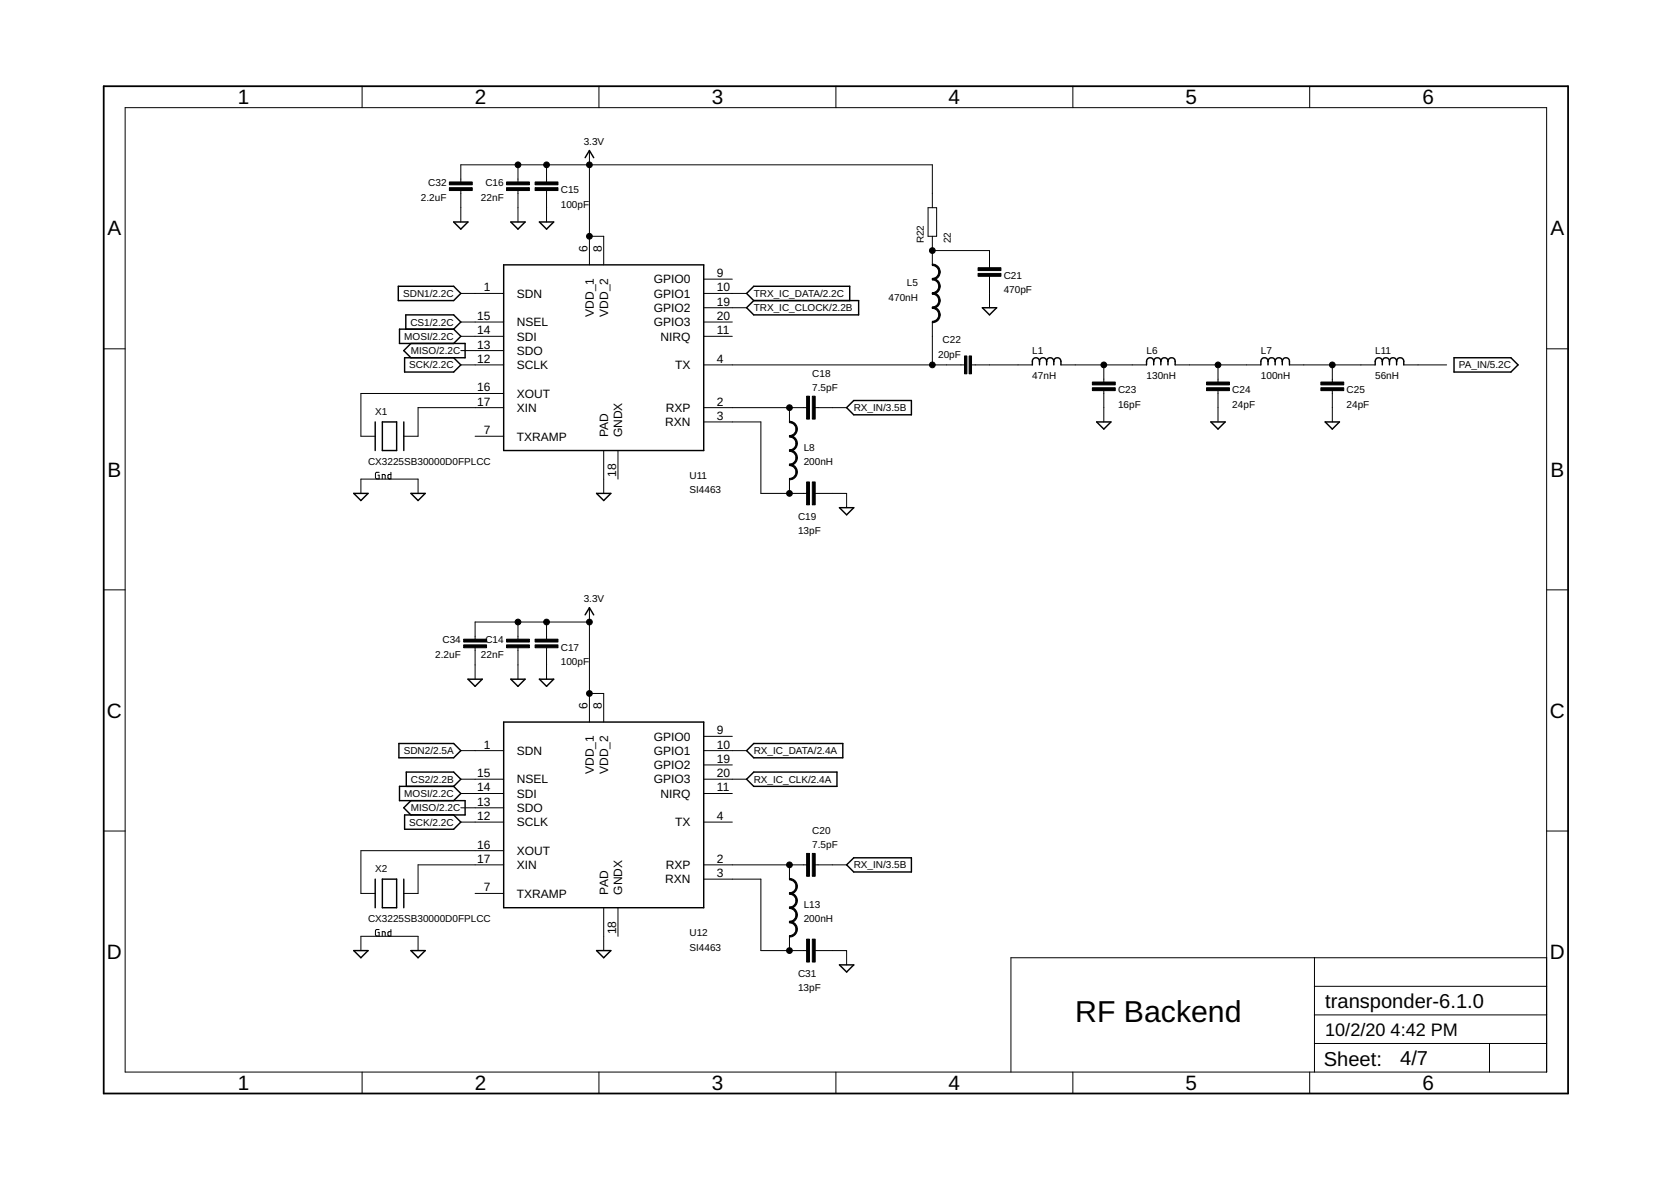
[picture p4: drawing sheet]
<svg xmlns="http://www.w3.org/2000/svg" width="297mm" height="210mm" viewBox="0 0 297 210" stroke-linecap="round" stroke-linejoin="round" font-family="sans-serif">
<g fill="none" stroke="#000" stroke-width=".25">
<path d="M80.6 39.5h2.6l-1.3 1.2zM90.8 39.5h2.5l-1.2 1.2zM95.9 39.5h2.5l-1.2 1.2zM104 28l.8-1.2 .7 1.2M70.8 50.9h9.8l1.3 1.3-1.3 1.2h-9.8zM72.1 58.5v-2.5h8.5l1.3 1.2-1.3 1.3M80.6 58.5h-9.6v2.5h11.7v2.6h-10.8v2.5h8.7l1.3-1.2-1.3-1.3M80.6 58.5l1.3 1.3-1.3 1.2M89.5 47.1h35.6v33h-35.6zM134 53.4h18.6v2.6h-18.6l-1.3-1.3zM134 53.4l-1.3-1.2 1.3-1.3h17v2.5M174.6 54.7h2.6l-1.3 1.3z"/>
<path d="M66.7 75v5.1M68 75h2.5v5.1h-2.5zM71.8 75v5.1M73 61l-1.2 1.3 1.2 1.3M151.8 71.2h10.2v2.5h-10.2l-1.3-1.2zM184.8 64.2a.63 .63 0 0 0-.7-.6 .63 .63 0 0 0-.6 .6v.7M184.8 64.2a.63 .63 0 0 1 .6-.6 .63 .63 0 0 1 .7 .6M184.8 64.2v.7M186.1 64.2a.63 .63 0 0 1 .6-.6 .63 .63 0 0 1 .6 .6M186.1 64.2v.7M187.3 64.2a.63 .63 0 0 1 .7-.6 .63 .63 0 0 1 .6 .6v.7M187.3 64.2v.7"/>
<path d="M194.9 75h2.6l-1.3 1.3zM205.1 64.2a.63 .63 0 0 0-.7-.6 .63 .63 0 0 0-.6 .6v.7M205.1 64.2a.63 .63 0 0 1 .6-.6 .63 .63 0 0 1 .7 .6M205.1 64.2v.7M206.4 64.2a.63 .63 0 0 1 .6-.6 .63 .63 0 0 1 .6 .6M206.4 64.2v.7M207.6 64.2a.63 .63 0 0 1 .7-.6 .63 .63 0 0 1 .6 .6v.7M207.6 64.2v.7M215.2 75h2.6l-1.3 1.3zM225.4 64.2a.63 .63 0 0 0-.6-.6 .63 .63 0 0 0-.7 .6v.7M225.4 64.2a.63 .63 0 0 1 .6-.6 .63 .63 0 0 1 .7 .6M225.4 64.2v.7"/>
<path d="M226.7 64.2a.63 .63 0 0 1 .6-.6 .63 .63 0 0 1 .6 .6M226.7 64.2v.7M227.9 64.2a.63 .63 0 0 1 .7-.6 .63 .63 0 0 1 .6 .6v.7M227.9 64.2v.7M235.6 75h2.5l-1.3 1.3zM245.7 64.2a.63 .63 0 0 0-.6-.6 .63 .63 0 0 0-.6 .6v.7M245.7 64.2a.63 .63 0 0 1 .7-.6 .63 .63 0 0 1 .6 .6M245.7 64.2v.7M247 64.2a.63 .63 0 0 1 .6-.6 .63 .63 0 0 1 .7 .6M247 64.2v.7M248.3 64.2a.63 .63 0 0 1 .6-.6 .63 .63 0 0 1 .6 .6v.7M248.3 64.2v.7"/>
<path d="M258.5 63.6h10.1l1.3 1.3-1.3 1.2h-10.1zM62.9 87.7h2.5l-1.2 1.3zM73 87.7h2.6l-1.3 1.3zM106 87.7h2.6l-1.3 1.3zM149.2 90.2h2.6l-1.3 1.3zM104 109.3l.8-1.3 .7 1.3M70.9 132.1h9.7l1.3 1.3-1.3 1.3h-9.7zM72.2 139.8v-2.6h8.4l1.3 1.3-1.3 1.3M80.6 139.8h-9.6v2.5h11.7v2.5h-10.8v2.6h8.7l1.3-1.3-1.3-1.3M80.6 139.8l1.3 1.2-1.3 1.3M83.2 120.7h2.5l-1.2 1.3zM89.5 128.3h35.6v33h-35.6z"/>
<path d="M90.8 120.7h2.5l-1.2 1.3zM95.9 120.7h2.5l-1.2 1.3zM132.7 133.4l1.3-1.3h15.8v2.6h-15.8zM132.7 138.5l1.3-1.3h14.8v2.6h-14.8zM66.7 156.3v5M68 156.3h2.5v5h-2.5zM71.8 156.3v5M73 142.3l-1.2 1.3 1.2 1.2M150.5 153.7l1.3-1.2h10.2v2.5h-10.2zM62.9 169h2.5l-1.2 1.2zM73 169h2.6l-1.3 1.2zM106 169h2.6l-1.3 1.2z"/>
<path d="M149.2 171.5h2.6l-1.3 1.3z"/>
</g>
<g fill="none" stroke="#000" stroke-width=".18">
<path d="M22.2 19.1h252.7v171.4h-252.7zM64.4 15.3v3.8M106.5 15.3v3.8M148.6 15.3v3.8M190.7 15.3v3.8M232.8 15.3v3.8M81.9 32.3v-3h83.8v7.6M81.9 33.9v5.6M92.1 29.3v3M92.1 33.9v5.6M97.2 29.3v3M97.2 33.9v5.6"/>
<path d="M104.8 26.8v20.3M165 36.9h1.5v5.1h-1.5zM81.9 52.2h7.6M81.9 57.2h7.6M81.9 59.8h7.6M104.8 42h2.5v5.1M125.1 52.2h7.6M125.1 49.6h5.1M125.1 57.2h5.1M125.1 54.7h7.6M125.1 59.8h5.1M165.7 42v5.1"/>
<path d="M165.7 57.2v7.7M165.7 44.5h10.2v3.1M175.9 49.1v5.6M18.4 62h3.8M81.9 64.9h7.6M81.9 62.3h7.6M84.5 77.5h5M89.5 72.5h-15.2v5h-2.5M89.5 69.9h-25.3v7.6h2.5M125.1 72.5h18.3M125.1 75h10.2v12.7h8.1M125.1 64.9h46.3"/>
<path d="M140.3 72.5v2.5M144.9 72.5h5.6M172.7 64.9h10.8M188.6 64.9h15.2M196.2 64.9v3M196.2 69.4v5.6M208.9 64.9h15.2M216.5 64.9v3M216.5 69.4v5.6M229.2 64.9h15.3M236.8 64.9v3M236.8 69.4v5.6"/>
<path d="M249.5 64.9h7.7M274.9 62h3.8M64.2 87.7v-2.5h10.1v2.5M67.4 83.9l-.6 .2-.1 .8 .2 .2h.5v-.6h-.2M67.9 85.1v-.8l.5 .1 .1 .7M69.5 83.9v1.2h-.4l-.1-.2v-.5l.5-.1M107.3 80.1v7.6M109.9 80.1v5.1M140.3 85.2v2.5M144.9 87.7h5.6v2.5M18.4 104.8h3.8M84.5 115.1v5.6"/>
<path d="M92.1 110.6v3M92.1 115.1v5.6M97.2 110.6v3M97.2 115.1v5.6M104.8 108v20.3M104.8 110.6h-20.3v3M274.9 104.8h3.8M81.9 133.4h7.6M81.9 138.5h7.6M104.8 123.3h2.5v5M125.1 133.4h7.6M125.1 130.9h5.1"/>
<path d="M125.1 138.5h7.6M125.1 136h5.1M18.4 147.7h3.8M81.9 146.1h7.6M81.9 141h7.6M81.9 143.6h7.6M84.5 158.8h5M89.5 153.7h-15.2v5.1h-2.5M89.5 151.2h-25.3v7.6h2.5M125.1 153.7h18.3M125.1 156.3h10.2v12.7h8.1M125.1 146.1h5.1"/>
<path d="M125.1 141h5.1M140.3 153.7v2.6M144.9 153.7h5.6M274.9 147.7h3.8M64.2 169v-2.6h10.1v2.6M67.4 165.2l-.6 .1-.1 .8 .2 .2 .5 .1v-.7h-.2M67.9 166.4v-.8l.5 .1 .1 .7M69.5 165.2v1.2l-.4-.1-.1-.1v-.5l.5-.1M107.3 161.3v7.7M109.9 161.3v5.1M140.3 166.4v2.6M144.9 169h5.6v2.5"/>
<path d="M233.7 170.2v20.3M233.7 175.3h41.2M274.9 170.2h-95.2v20.3M64.4 190.5v3.9M106.5 190.5v3.9M148.6 190.5v3.9M190.7 190.5v3.9M232.8 190.5v3.9M233.7 185.5h41.2M233.7 180.4h41.2M264.8 185.5v5"/>
</g>
<path d="M18.4 15.3h260.3v179.1h-260.3z" fill="none" stroke="#000" stroke-width=".32"/>
<g fill="#000" stroke="#000" stroke-width=".18">
<path d="M79.9 33.4h4v.5h-4zM79.9 32.3h4v.6h-4zM90 33.4h4.1v.5h-4.1zM90 32.3h4.1v.6h-4.1zM95.1 33.4h4.1v.5h-4.1zM95.1 32.3h4.1v.6h-4.1zM173.9 48.6h4v.5h-4zM173.9 47.6h4v.5h-4zM143.4 70.4h.5v4.1h-.5zM144.4 70.4h.5v4.1h-.5zM171.4 63.3h.5v3.1h-.5zM172.3 63.3h.4v3.1h-.4z"/>
<path d="M194.2 68.9h4v.5h-4zM194.2 67.9h4v.5h-4zM214.5 68.9h4v.5h-4zM214.5 67.9h4v.5h-4zM234.8 68.9h4.1v.5h-4.1zM234.8 67.9h4.1v.5h-4.1zM143.4 85.7h.5v4h-.5zM144.4 85.7h.5v4h-.5zM82.4 114.6h4.1v.5h-4.1zM82.4 113.6h4.1v.5h-4.1zM90 114.6h4.1v.5h-4.1zM90 113.6h4.1v.5h-4.1z"/>
<path d="M95.1 114.6h4.1v.5h-4.1zM95.1 113.6h4.1v.5h-4.1zM143.4 151.7h.5v4h-.5zM144.4 151.7h.5v4h-.5zM143.4 166.9h.5v4.1h-.5zM144.4 166.9h.5v4.1h-.5z"/>
</g>
<g fill="#000" stroke="#000" stroke-width=".18">
<path d="M165.7 49.5l.7-.3 .4-.4 .1-.5h.2a1.37 1.37 0 0 1-1.4 1.4z" fill-rule="evenodd"/>
<path d="M165.7 52l.7-.2 .4-.4 .1-.5h.2a1.37 1.37 0 0 1-1.4 1.4z" fill-rule="evenodd"/>
<path d="M165.7 54.6l.7-.3 .4-.4 .1-.5h.2a1.37 1.37 0 0 1-1.4 1.4z" fill-rule="evenodd"/>
<path d="M165.7 57.1l.7-.2 .4-.4 .1-.5h.2a1.37 1.37 0 0 1-1.4 1.4z" fill-rule="evenodd"/>
<path d="M165.7 46.9a1.37 1.37 0 0 1 1.4 1.4h-.2l-.3-.7-.4-.3-.5-.1z" fill-rule="evenodd"/>
<path d="M165.7 49.5a1.37 1.37 0 0 1 1.4 1.4h-.2l-.3-.7-.4-.4-.5-.1z" fill-rule="evenodd"/>
<path d="M165.7 52a1.37 1.37 0 0 1 1.4 1.4h-.2l-.3-.7-.4-.3-.5-.1z" fill-rule="evenodd"/>
<path d="M165.7 54.6a1.37 1.37 0 0 1 1.4 1.4h-.2l-.3-.8-.4-.3-.5-.1z" fill-rule="evenodd"/>
<path d="M140.3 77.4l.8-.2 .3-.4 .1-.5h.2a1.37 1.37 0 0 1-1.4 1.4z" fill-rule="evenodd"/>
<path d="M140.3 79.9l.8-.2 .3-.4 .1-.5h.2a1.37 1.37 0 0 1-1.4 1.4z" fill-rule="evenodd"/>
<path d="M140.3 74.9a1.37 1.37 0 0 1 1.4 1.4h-.2l-.3-.7-.4-.4-.5-.1z" fill-rule="evenodd"/>
<path d="M140.3 77.4a1.37 1.37 0 0 1 1.4 1.4h-.2l-.3-.7-.4-.3-.5-.1z" fill-rule="evenodd"/>
<path d="M140.3 82.5l.8-.2 .3-.4 .1-.6h.2a1.37 1.37 0 0 1-1.4 1.4z" fill-rule="evenodd"/>
<path d="M140.3 85l.8-.2 .3-.4 .1-.5h.2a1.37 1.37 0 0 1-1.4 1.4z" fill-rule="evenodd"/>
<path d="M140.3 79.9a1.37 1.37 0 0 1 1.4 1.4h-.2l-.3-.7-.4-.3-.5-.1z" fill-rule="evenodd"/>
<path d="M140.3 82.5a1.37 1.37 0 0 1 1.4 1.4h-.2l-.3-.7-.4-.3-.5-.2z" fill-rule="evenodd"/>
<path d="M140.3 158.7l.8-.3 .3-.4 .1-.5h.2a1.37 1.37 0 0 1-1.4 1.4z" fill-rule="evenodd"/>
<path d="M140.3 156.1a1.37 1.37 0 0 1 1.4 1.4h-.2l-.3-.7-.4-.3-.5-.1z" fill-rule="evenodd"/>
<path d="M140.3 161.2l.8-.2 .3-.4 .1-.5h.2a1.37 1.37 0 0 1-1.4 1.4z" fill-rule="evenodd"/>
<path d="M140.3 163.7l.8-.2 .3-.4 .1-.5h.2a1.37 1.37 0 0 1-1.4 1.4z" fill-rule="evenodd"/>
<path d="M140.3 166.3l.8-.2 .3-.4 .1-.6h.2a1.37 1.37 0 0 1-1.4 1.4z" fill-rule="evenodd"/>
<path d="M140.3 158.7a1.37 1.37 0 0 1 1.4 1.4h-.2l-.3-.7-.4-.4-.5-.1z" fill-rule="evenodd"/>
<path d="M140.3 161.2a1.37 1.37 0 0 1 1.4 1.4h-.2l-.3-.7-.4-.3-.5-.1z" fill-rule="evenodd"/>
<path d="M140.3 163.7a1.37 1.37 0 0 1 1.4 1.4h-.2l-.3-.7-.4-.3-.5-.1z" fill-rule="evenodd"/>
<circle cx="92.1" cy="29.3" r=".51"/>
<circle cx="97.2" cy="29.3" r=".51"/>
<circle cx="104.8" cy="29.3" r=".51"/>
<circle cx="104.8" cy="42" r=".51"/>
<circle cx="165.7" cy="44.5" r=".51"/>
<circle cx="140.3" cy="72.5" r=".51"/>
<circle cx="165.7" cy="64.9" r=".51"/>
<circle cx="196.2" cy="64.9" r=".51"/>
<circle cx="216.5" cy="64.9" r=".51"/>
<circle cx="236.8" cy="64.9" r=".51"/>
<circle cx="140.3" cy="87.7" r=".51"/>
<circle cx="92.1" cy="110.6" r=".51"/>
<circle cx="97.2" cy="110.6" r=".51"/>
<circle cx="104.8" cy="110.6" r=".51"/>
<circle cx="104.8" cy="123.3" r=".51"/>
<circle cx="140.3" cy="153.7" r=".51"/>
<circle cx="140.3" cy="169" r=".51"/>
</g>
<text font-size="5.4" x="191.1" y="181.7">RF Backend</text>
<g font-size="3.7">
<text x="42.3" y="18.5">1</text>
<text x="84.4" y="18.5">2</text>
<text x="126.5" y="18.5">3</text>
<text x="168.6" y="18.5">4</text>
<text x="210.7" y="18.5">5</text>
<text x="252.9" y="18.5">6</text>
<text x="19.1" y="41.9">A</text>
<text x="275.6" y="41.9">A</text>
<text x="19.1" y="84.7">B</text>
<text x="275.6" y="84.7">B</text>
<text x="19" y="127.6">C</text>
<text x="275.5" y="127.6">C</text>
<text x="19" y="170.4">D</text>
<text x="275.5" y="170.4">D</text>
<text x="42.3" y="193.7">1</text>
<text x="84.4" y="193.7">2</text>
<text x="126.5" y="193.7">3</text>
<text x="168.6" y="193.7">4</text>
<text x="210.7" y="193.7">5</text>
<text x="252.9" y="193.7">6</text>
</g>
<g font-size="3.6">
<text x="235.6" y="179.1">transponder-6.1.0</text>
<text x="235.3" y="189.4">Sheet:</text>
<text x="248.9" y="189.3">4/7</text>
</g>
<g font-size="3.2">
<text x="235.6" y="184.2">10/2/20</text>
<text x="247.2" y="184.2">4:42 PM</text>
</g>
<g font-size="2.1">
<text x="104.4" y="44.7" transform="rotate(-90 104.4 44.7)">6</text>
<text x="107" y="44.7" transform="rotate(-90 107 44.7)">8</text>
<text x="86" y="51.8">1</text>
<text x="91.9" y="52.9">SDN</text>
<text x="116.2" y="50.4">GPIO0</text>
<text x="116.2" y="52.9">GPIO1</text>
<text x="127.4" y="49.3">9</text>
<text x="127.4" y="51.8">10</text>
<text x="84.8" y="56.9">15</text>
<text x="84.8" y="59.4">14</text>
<text x="91.9" y="58">NSEL</text>
<text x="105.5" y="56.3" transform="rotate(-90 105.5 56.3)">VDD_1</text>
<text x="108.1" y="56.3" transform="rotate(-90 108.1 56.3)">VDD_2</text>
<text x="116.2" y="58">GPIO3</text>
<text x="116.2" y="55.5">GPIO2</text>
<text x="127.4" y="56.9">20</text>
<text x="127.4" y="54.3">19</text>
<text x="127.4" y="59.4">11</text>
<text x="84.8" y="62">13</text>
<text x="84.8" y="64.5">12</text>
<text x="91.9" y="60.5">SDI</text>
<text x="91.9" y="63.1">SDO</text>
<text x="91.9" y="65.6">SCLK</text>
<text x="117.4" y="60.5">NIRQ</text>
<text x="120" y="65.6">TX</text>
<text x="127.4" y="64.5">4</text>
<text x="84.8" y="69.6">16</text>
<text x="91.9" y="70.7">XOUT</text>
<text x="84.8" y="72.1">17</text>
<text x="86" y="77.2">7</text>
<text x="91.9" y="73.2">XIN</text>
<text x="108.1" y="77.7" transform="rotate(-90 108.1 77.7)">PAD</text>
<text x="110.6" y="77.7" transform="rotate(-90 110.6 77.7)">GNDX</text>
<text x="118.3" y="75.8">RXN</text>
<text x="118.4" y="73.2">RXP</text>
<text x="127.4" y="72.1">2</text>
<text x="127.4" y="74.6">3</text>
<text x="91.9" y="78.3">TXRAMP</text>
<text x="109.5" y="84.8" transform="rotate(-90 109.5 84.8)">18</text>
<text x="104.4" y="126" transform="rotate(-90 104.4 126)">6</text>
<text x="107" y="126" transform="rotate(-90 107 126)">8</text>
<text x="116.2" y="131.6">GPIO0</text>
<text x="127.4" y="130.5">9</text>
<text x="86" y="133.1">1</text>
<text x="91.9" y="134.2">SDN</text>
<text x="105.5" y="137.6" transform="rotate(-90 105.5 137.6)">VDD_1</text>
<text x="108.1" y="137.6" transform="rotate(-90 108.1 137.6)">VDD_2</text>
<text x="116.2" y="134.2">GPIO1</text>
<text x="116.2" y="136.7">GPIO2</text>
<text x="127.4" y="133.1">10</text>
<text x="127.4" y="135.6">19</text>
<text x="84.8" y="138.1">15</text>
<text x="84.8" y="140.7">14</text>
<text x="84.8" y="143.2">13</text>
<text x="91.9" y="139.2">NSEL</text>
<text x="91.9" y="141.8">SDI</text>
<text x="116.2" y="139.2">GPIO3</text>
<text x="117.4" y="141.8">NIRQ</text>
<text x="127.4" y="138.1">20</text>
<text x="127.4" y="140.7">11</text>
<text x="84.8" y="145.7">12</text>
<text x="91.9" y="144.3">SDO</text>
<text x="91.9" y="146.9">SCLK</text>
<text x="120" y="146.9">TX</text>
<text x="127.4" y="145.7">4</text>
<text x="84.8" y="153.4">17</text>
<text x="84.8" y="150.8">16</text>
<text x="91.9" y="154.5">XIN</text>
<text x="91.9" y="151.9">XOUT</text>
<text x="118.4" y="154.5">RXP</text>
<text x="127.4" y="153.4">2</text>
<text x="127.4" y="155.9">3</text>
<text x="86" y="158.4">7</text>
<text x="91.9" y="159.6">TXRAMP</text>
<text x="108.1" y="159" transform="rotate(-90 108.1 159)">PAD</text>
<text x="110.6" y="159" transform="rotate(-90 110.6 159)">GNDX</text>
<text x="118.3" y="157">RXN</text>
<text x="109.5" y="166" transform="rotate(-90 109.5 166)">18</text>
</g>
<g font-size="1.8">
<text x="103.8" y="25.7">3.3V</text>
<text x="74.8" y="35.6">2.2uF</text>
<text x="76.1" y="33.1">C32</text>
<text x="85.5" y="35.6">22nF</text>
<text x="86.3" y="33.1">C16</text>
<text x="99.7" y="34.4">C15</text>
<text x="99.7" y="36.9">100pF</text>
<text x="164.2" y="43.3" transform="rotate(-90 164.2 43.3)">R22</text>
<text x="169" y="43.3" transform="rotate(-90 169 43.3)">22</text>
<text x="71.7" y="52.8">SDN1/2.2C</text>
<text x="134" y="52.8">TRX_IC_DATA/2.2C</text>
<text x="158" y="53.4">470nH</text>
<text x="161.2" y="50.9">L5</text>
<text x="178.4" y="52.1">470pF</text>
<text x="178.4" y="49.6">C21</text>
<text x="73" y="57.9">CS1/2.2C</text>
<text x="134" y="55.3">TRX_IC_CLOCK/2.2B</text>
<text x="71.9" y="60.4">MOSI/2.2C</text>
<text x="72.8" y="65.5">SCK/2.2C</text>
<text x="73" y="62.9">MISO/2.2C</text>
<text x="166.8" y="63.6">20pF</text>
<text x="167.5" y="61">C22</text>
<text x="183.5" y="62.9">L1</text>
<text x="203.8" y="62.9">L6</text>
<text x="224.1" y="62.9">L7</text>
<text x="244.5" y="62.9">L11</text>
<text x="259.3" y="65.5">PA_IN/5.2C</text>
<text x="144.4" y="69.5">7.5pF</text>
<text x="144.4" y="67">C18</text>
<text x="183.5" y="67.4">47nH</text>
<text x="198.7" y="69.9">C23</text>
<text x="203.8" y="67.4">130nH</text>
<text x="219.1" y="69.9">C24</text>
<text x="224.1" y="67.4">100nH</text>
<text x="239.4" y="69.9">C25</text>
<text x="244.5" y="67.4">56nH</text>
<text x="66.7" y="73.7">X1</text>
<text x="151.8" y="73.1">RX_IN/3.5B</text>
<text x="198.7" y="72.5">16pF</text>
<text x="219.1" y="72.5">24pF</text>
<text x="239.4" y="72.5">24pF</text>
<text x="65.4" y="82.6">CX3225SB30000D0FPLCC</text>
<text x="142.9" y="82.6">200nH</text>
<text x="142.9" y="80.1">L8</text>
<text x="122.6" y="87.7">SI4463</text>
<text x="122.6" y="85.2">U11</text>
<text x="141.9" y="94.9">13pF</text>
<text x="141.9" y="92.4">C19</text>
<text x="103.8" y="107">3.3V</text>
<text x="77.4" y="116.9">2.2uF</text>
<text x="78.7" y="114.4">C34</text>
<text x="85.5" y="116.9">22nF</text>
<text x="86.3" y="114.4">C14</text>
<text x="99.7" y="118.2">100pF</text>
<text x="99.7" y="115.6">C17</text>
<text x="71.8" y="134">SDN2/2.5A</text>
<text x="134" y="134">RX_IC_DATA/2.4A</text>
<text x="71.9" y="141.7">MOSI/2.2C</text>
<text x="73.1" y="139.1">CS2/2.2B</text>
<text x="134" y="139.1">RX_IC_CLK/2.4A</text>
<text x="72.8" y="146.7">SCK/2.2C</text>
<text x="73" y="144.2">MISO/2.2C</text>
<text x="144.4" y="148.3">C20</text>
<text x="66.7" y="155">X2</text>
<text x="144.4" y="150.8">7.5pF</text>
<text x="151.8" y="154.4">RX_IN/3.5B</text>
<text x="142.9" y="161.3">L13</text>
<text x="65.4" y="163.9">CX3225SB30000D0FPLCC</text>
<text x="122.6" y="166.4">U12</text>
<text x="142.9" y="163.9">200nH</text>
<text x="122.6" y="169">SI4463</text>
<text x="141.9" y="173.7">C31</text>
<text x="141.9" y="176.2">13pF</text>
</g>
</svg>
